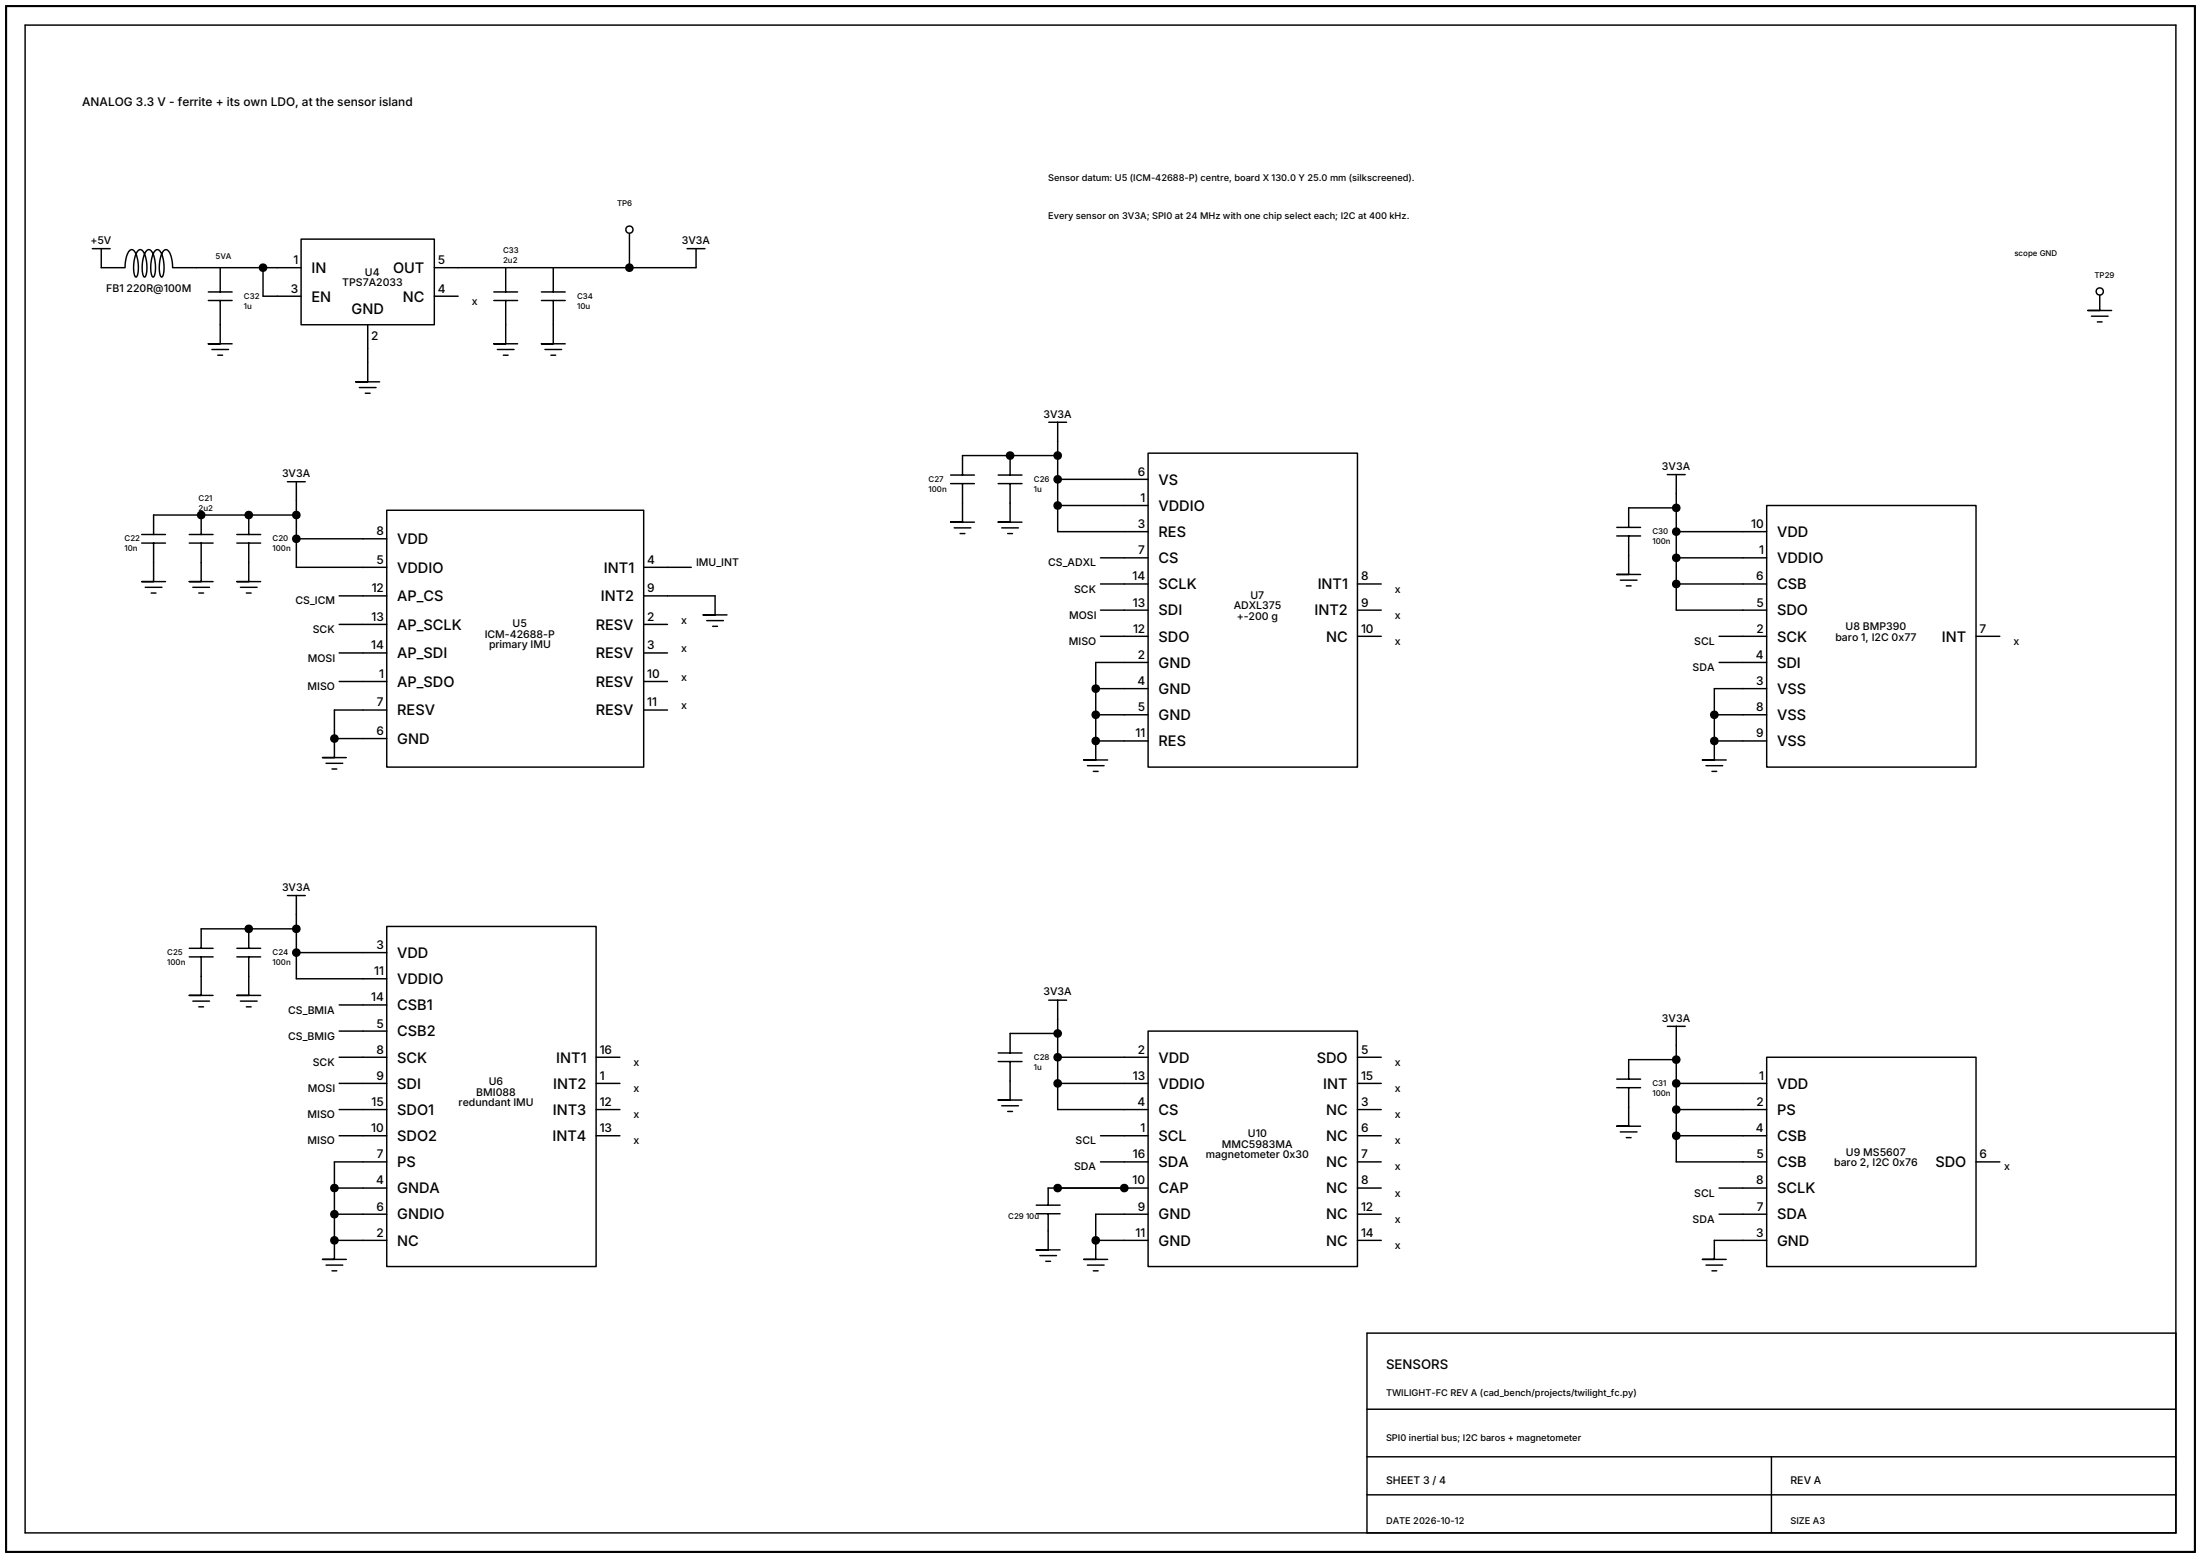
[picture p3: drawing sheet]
<svg xmlns="http://www.w3.org/2000/svg" width="587mm" height="416mm" viewBox="0 0 587 416" stroke-linecap="round" stroke-linejoin="round" font-family="sans-serif">
<path d="M1.6 1.6h584.2v412.8h-584.2z" fill="none" stroke="#000" stroke-width=".56"/>
<g fill="none" stroke="#000" stroke-width=".39">
<path d="M6.7 6.7h574v402.6h-574zM24.6 66.4h4.8M27 66.4v5.1h6.4a5.8 5.8 0 0 1 1.5-4.8 1.66 1.66 0 0 1 1.6 1.7l.4 2.5a3.2 3.2 0 0 1-.6 3.1 7.2 7.2 0 0 1-.1-5.9 1.3 1.3 0 0 1 1.6-1.3 7.8 7.8 0 0 1 1.3 6.3l-.5 .9a5.4 5.4 0 0 1-.5-4.4 3.7 3.7 0 0 1 1.5-2.9 2.02 2.02 0 0 1 1.5 1.9l.4 2.1a4 4 0 0 1-.6 3.3 5 5 0 0 1-.5-4.3 4 4 0 0 1 1.4-3 1.84 1.84 0 0 1 1.6 1.8l.4 2.6a4 4 0 0 1-.6 2.9 3.2 3.2 0 0 1-.7-3.1 5.5 5.5 0 0 1 1.6-4.2 1.68 1.68 0 0 1 1.5 1.7l.5 3.1h34.3M55.6 78h6.3M58.8 71.5v6.5M70.2 71.5v7.6h10.2M80.4 63.9h35.5v22.8h-35.5zM115.9 79.1h6.4M131.8 78h6.3M135 71.5v6.5M144.5 78h6.3M147.7 71.5v6.5"/>
<path d="M168 61.3v10.2M183.4 66.4h4.8M185.8 66.4v5.1h-69.9M560.4 77.8v5.1h-3.2h6.4M55.6 80.2h6.3M56.6 93.3h4.4M58.1 94.8h1.3M58.8 80.2v11.6h-3.2h6.3M98.1 86.7v15.3h-3.1h6.3M131.8 80.2h6.3M132.8 93.3h4.4M134.3 94.8h1.3"/>
<path d="M135 80.2v11.6h-3.2h6.3M144.5 80.2h6.3M145.5 93.3h4.4M147 94.8h1.3M147.7 80.2v11.6h-3.2h6.3M558.2 84.4h4.4M559.8 86h1.3M95.9 103.5h4.5M97.5 105h1.3M279.9 112.7h4.8M282.3 112.7v29.3h24.1M53.7 137.5v5.2"/>
<path d="M66.4 137.5v5.2M76.7 128.6h4.8M79.1 128.6v22.9h24.1M79.1 137.5h-38.1v5.2M103.2 136.2h68.6v68.6h-68.6zM253.7 126.8h6.4M253.7 129.1h6.4M256.9 129.1v10.3h-3.2h6.4M266.4 126.8h6.4M266.4 129.1h6.4M269.6 129.1v10.3h-3.2h6.4M269.6 121.6v5.2"/>
<path d="M282.3 135h24.1M282.3 128h24.1M282.3 121.6h-25.4v5.2M306.4 121h55.9v83.8h-55.9zM445 126.7h4.8M447.4 126.7v36.2h24.1M447.4 135.6h-12.7v5.2M471.5 135h55.9v69.8h-55.9zM37.8 142.7h6.4M37.8 145h6.4M38.8 156.8h4.4M40.4 158.3h1.2"/>
<path d="M41 145v10.3h-3.2h6.4M50.5 142.7h6.4M50.5 145h6.4M51.5 156.8h4.4M53.1 158.3h1.2M53.7 145v10.3h-3.2h6.4M63.2 142.7h6.4M63.2 145h6.4M64.2 156.8h4.4M65.8 158.3h1.2M66.4 145v10.3h-3.2h6.4M79.1 143.9h24.1"/>
<path d="M90.5 159.1h12.7M171.8 159.1h19.1v5.1h-3.2h6.3M171.8 151.5h12.7M254.7 140.9h4.4M256.3 142.5h1.2M267.4 140.9h4.4M269 142.5h1.2M293.7 155.9h12.7M293.7 148.9h12.7M362.3 155.9h6.4M431.5 140.8h6.4M431.5 143.1h6.4"/>
<path d="M432.5 154.9h4.4M434.1 156.4h1.2M434.7 143.1v10.3h-3.2h6.4M447.4 155.9h24.1M447.4 148.9h24.1M447.4 142h24.1M90.5 174.3h12.7M90.5 166.7h12.7M171.8 174.3h6.4M171.8 166.7h6.4M188.6 165.7h4.5M190.2 167.2h1.3"/>
<path d="M293.7 169.9h12.7M293.7 162.9h12.7M306.4 176.9h-13.9v20.9M362.3 169.9h6.4M362.3 162.9h6.4M458.8 176.9h12.7M458.8 169.9h12.7M527.4 169.9h6.4M89.3 197.2v5.1h-3.2h6.3M89.3 197.2h13.9M90.5 182h12.7M103.2 189.6h-13.9v7.6"/>
<path d="M171.8 189.6h6.4M171.8 182h6.4M292.5 197.8v5.1h-3.2h6.3M292.5 197.8h13.9M292.5 190.9h13.9M292.5 183.9h13.9M457.6 197.8v5.1h-3.2h6.3M457.6 197.8h13.9M457.6 190.9h13.9M471.5 183.9h-13.9v13.9M87 203.8h4.5M88.6 205.3h1.3"/>
<path d="M290.2 204.4h4.5M291.8 206h1.3M455.3 204.4h4.5M456.9 206h1.3M76.7 239.1h4.8M79.1 239.1v22.2h24.1M50.5 253.2h6.4M50.5 255.5h6.4M53.7 255.5v10.3h-3.2h6.4M63.2 253.2h6.4M63.2 255.5h6.4M66.4 255.5v10.3h-3.2h6.4"/>
<path d="M66.4 248v5.2M79.1 248h-25.4v5.2M79.1 254.4h24.1M103.2 247.4h55.9v90.8h-55.9zM51.5 267.3h4.4M53.1 268.8h1.2M64.2 267.3h4.4M65.8 268.8h1.2M90.5 275.3h12.7M90.5 268.3h12.7M279.9 267.1h4.8M282.3 267.1v29.2h24.1"/>
<path d="M282.3 275.9h-12.7v5.3M306.4 275.3h55.9v62.9h-55.9zM445 274h4.8M447.4 274v36.2h24.1M90.5 296.3h12.7M90.5 289.3h12.7M90.5 282.3h12.7M159.1 296.3h6.4M159.1 289.3h6.4M159.1 282.3h6.4M266.4 281.2h6.4M266.4 283.4h6.4"/>
<path d="M267.4 295.2h4.4M269 296.8h1.2M269.6 283.4v10.3h-3.2h6.4M282.3 289.3h24.1M282.3 282.3h24.1M362.3 296.3h6.4M362.3 289.3h6.4M362.3 282.3h6.4M431.5 288.1h6.4M431.5 290.4h6.4M434.7 290.4v10.3h-3.2h6.4M447.4 296.3h24.1"/>
<path d="M447.4 289.3h24.1M447.4 282.9h-12.7v5.2M471.5 282.3h55.9v55.9h-55.9zM89.3 317.2h13.9M90.5 303.2h12.7M103.2 310.2h-13.9v21M159.1 303.2h6.4M293.7 310.2h12.7M293.7 303.2h12.7M306.4 317.2h-26.6v4.6M362.3 317.2h6.4M362.3 310.2h6.4"/>
<path d="M362.3 303.2h6.4M432.5 302.2h4.4M434.1 303.8h1.2M447.4 303.2h24.1M458.8 317.2h12.7M527.4 310.2h6.4M87 337.8h4.5M88.6 339.3h1.3M89.3 331.2v5.1h-3.2h6.3M89.3 331.2h13.9M89.3 324.2h13.9M276.6 321.8h6.3"/>
<path d="M276.6 324.1h6.3M277.5 335.3h4.5M279.1 336.8h1.3M279.8 324.1v9.6h-3.2h6.3M290.2 337.8h4.5M291.8 339.3h1.3M292.5 331.2v5.1h-3.2h6.3M292.5 331.2h13.9M306.4 324.2h-13.9v7M362.3 331.2h6.4M362.3 324.2h6.4M455.3 337.8h4.5"/>
<path d="M456.9 339.3h1.3M458.8 324.2h12.7M471.5 331.2h-13.9v5.1h-3.2h6.3M580.7 356h-215.9v53.3M364.8 376.3h215.9M364.8 389h215.9M364.8 399.1h215.9M472.8 389v20.3"/>
</g>
<g fill="#fff" stroke="#000" stroke-width=".39">
<circle cx="168" cy="61.3" r=".96"/>
<circle cx="560.4" cy="77.8" r=".96"/>
</g>
<g fill="#000" stroke="#000" stroke-width=".39">
<circle cx="70.2" cy="71.5" r=".96"/>
<circle cx="168" cy="71.5" r=".96"/>
<circle cx="53.7" cy="137.5" r=".96"/>
<circle cx="66.4" cy="137.5" r=".96"/>
<circle cx="79.1" cy="137.5" r=".96"/>
<circle cx="269.6" cy="121.6" r=".96"/>
<circle cx="282.3" cy="128" r=".96"/>
<circle cx="282.3" cy="135" r=".96"/>
<circle cx="282.3" cy="121.6" r=".96"/>
<circle cx="447.4" cy="135.6" r=".96"/>
<circle cx="79.1" cy="143.9" r=".96"/>
<circle cx="447.4" cy="155.9" r=".96"/>
<circle cx="447.4" cy="148.9" r=".96"/>
<circle cx="447.4" cy="142" r=".96"/>
<circle cx="89.2" cy="197.2" r=".96"/>
<circle cx="292.4" cy="190.8" r=".96"/>
<circle cx="292.4" cy="183.9" r=".96"/>
<circle cx="292.4" cy="197.8" r=".96"/>
<circle cx="457.5" cy="190.8" r=".96"/>
<circle cx="457.5" cy="197.8" r=".96"/>
<circle cx="66.4" cy="248" r=".96"/>
<circle cx="79.1" cy="254.3" r=".96"/>
<circle cx="79.1" cy="248" r=".96"/>
<circle cx="282.3" cy="275.9" r=".96"/>
<circle cx="282.3" cy="289.3" r=".96"/>
<circle cx="282.3" cy="282.3" r=".96"/>
<circle cx="447.4" cy="289.3" r=".96"/>
<circle cx="447.4" cy="282.9" r=".96"/>
<circle cx="447.4" cy="296.3" r=".96"/>
<circle cx="89.2" cy="317.2" r=".96"/>
<circle cx="282.3" cy="317.2" r=".96"/>
<circle cx="300.1" cy="317.2" r=".96"/>
<circle cx="447.4" cy="303.2" r=".96"/>
<circle cx="89.2" cy="324.2" r=".96"/>
<circle cx="89.2" cy="331.2" r=".96"/>
<circle cx="292.4" cy="331.2" r=".96"/>
</g>
<g font-size="3.9">
<text x="83.2" y="72.9">IN</text>
<text x="104.9" y="72.9">OUT</text>
<text x="83.2" y="80.5">EN</text>
<text x="93.8" y="83.9">GND</text>
<text x="107.5" y="80.5">NC</text>
<text x="309.2" y="129.4">VS</text>
<text x="309.2" y="136.4">VDDIO</text>
<text x="309.2" y="143.4">RES</text>
<text x="474.3" y="143.4">VDD</text>
<text x="106" y="145.3">VDD</text>
<text x="106" y="152.9">VDDIO</text>
<text x="161.2" y="152.9">INT1</text>
<text x="309.2" y="150.4">CS</text>
<text x="474.3" y="150.4">VDDIO</text>
<text x="106" y="160.5">AP_CS</text>
<text x="160.3" y="160.5">INT2</text>
<text x="309.2" y="157.3">SCLK</text>
<text x="351.7" y="157.3">INT1</text>
<text x="474.3" y="157.3">CSB</text>
<text x="309.2" y="164.3">SDI</text>
<text x="350.8" y="164.3">INT2</text>
<text x="474.3" y="164.3">SDO</text>
<text x="106" y="168.1">AP_SCLK</text>
<text x="159" y="168.1">RESV</text>
<text x="309.2" y="171.3">SDO</text>
<text x="353.9" y="171.3">NC</text>
<text x="474.3" y="171.3">SCK</text>
<text x="518.3" y="171.3">INT</text>
<text x="106" y="175.8">AP_SDI</text>
<text x="159" y="175.8">RESV</text>
<text x="309.2" y="178.3">GND</text>
<text x="474.3" y="178.3">SDI</text>
<text x="106" y="183.4">AP_SDO</text>
<text x="159" y="183.4">RESV</text>
<text x="309.2" y="185.3">GND</text>
<text x="474.3" y="185.3">VSS</text>
<text x="106" y="191">RESV</text>
<text x="159" y="191">RESV</text>
<text x="309.2" y="192.3">GND</text>
<text x="474.3" y="192.3">VSS</text>
<text x="106" y="198.6">GND</text>
<text x="309.2" y="199.2">RES</text>
<text x="474.3" y="199.2">VSS</text>
<text x="106" y="255.8">VDD</text>
<text x="106" y="262.7">VDDIO</text>
<text x="106" y="269.7">CSB1</text>
<text x="106" y="276.7">CSB2</text>
<text x="106" y="283.7">SCK</text>
<text x="148.5" y="283.7">INT1</text>
<text x="309.2" y="283.7">VDD</text>
<text x="351.4" y="283.7">SDO</text>
<text x="106" y="290.7">SDI</text>
<text x="147.6" y="290.7">INT2</text>
<text x="309.2" y="290.7">VDDIO</text>
<text x="353.2" y="290.7">INT</text>
<text x="474.3" y="290.7">VDD</text>
<text x="106" y="297.7">SDO1</text>
<text x="147.6" y="297.7">INT3</text>
<text x="309.2" y="297.7">CS</text>
<text x="353.9" y="297.7">NC</text>
<text x="474.3" y="297.7">PS</text>
<text x="106" y="304.7">SDO2</text>
<text x="147.4" y="304.7">INT4</text>
<text x="309.2" y="304.7">SCL</text>
<text x="353.9" y="304.7">NC</text>
<text x="474.3" y="304.7">CSB</text>
<text x="106" y="311.6">PS</text>
<text x="309.2" y="311.6">SDA</text>
<text x="353.9" y="311.6">NC</text>
<text x="474.3" y="311.6">CSB</text>
<text x="516.5" y="311.6">SDO</text>
<text x="106" y="318.6">GNDA</text>
<text x="309.2" y="318.6">CAP</text>
<text x="353.9" y="318.6">NC</text>
<text x="474.3" y="318.6">SCLK</text>
<text x="106" y="325.6">GNDIO</text>
<text x="309.2" y="325.6">GND</text>
<text x="353.9" y="325.6">NC</text>
<text x="474.3" y="325.6">SDA</text>
<text x="106" y="332.6">NC</text>
<text x="309.2" y="332.6">GND</text>
<text x="353.9" y="332.6">NC</text>
<text x="474.3" y="332.6">GND</text>
</g>
<text font-size="3.5" x="369.9" y="365.5">SENSORS</text>
<g font-size="3.2">
<text x="21.9" y="28.2">ANALOG 3.3 V - ferrite + its own LDO, at the sensor island</text>
<text x="78.3" y="70.5">1</text>
<text x="116.9" y="70.5">5</text>
<text x="77.6" y="78.1">3</text>
<text x="116.9" y="78.1">4</text>
<text x="99.1" y="90.7">2</text>
<text x="303.6" y="127">6</text>
<text x="304.4" y="134">1</text>
<text x="100.4" y="142.9">8</text>
<text x="303.7" y="141">3</text>
<text x="467.4" y="141">10</text>
<text x="303.8" y="148">7</text>
<text x="469.5" y="148">1</text>
<text x="100.5" y="150.5">5</text>
<text x="172.8" y="150.5">4</text>
<text x="302.2" y="155">14</text>
<text x="363.3" y="155">8</text>
<text x="468.7" y="155">6</text>
<text x="99.2" y="158.2">12</text>
<text x="172.8" y="158.2">9</text>
<text x="302.3" y="162">13</text>
<text x="363.3" y="162">9</text>
<text x="468.8" y="162">5</text>
<text x="99.1" y="165.8">13</text>
<text x="172.8" y="165.8">2</text>
<text x="99" y="173.4">14</text>
<text x="172.8" y="173.4">3</text>
<text x="302.4" y="168.9">12</text>
<text x="363.3" y="168.9">10</text>
<text x="468.8" y="168.9">2</text>
<text x="528.4" y="168.9">7</text>
<text x="303.7" y="175.9">2</text>
<text x="468.7" y="175.9">4</text>
<text x="101.2" y="181">1</text>
<text x="172.8" y="181">10</text>
<text x="303.6" y="182.9">4</text>
<text x="468.8" y="182.9">3</text>
<text x="100.6" y="188.6">7</text>
<text x="172.8" y="188.6">11</text>
<text x="303.7" y="189.9">5</text>
<text x="468.7" y="189.9">8</text>
<text x="100.4" y="196.3">6</text>
<text x="303.1" y="196.9">11</text>
<text x="468.7" y="196.9">9</text>
<text x="100.5" y="253.4">3</text>
<text x="99.9" y="260.4">11</text>
<text x="99" y="267.4">14</text>
<text x="100.5" y="274.4">5</text>
<text x="100.4" y="281.3">8</text>
<text x="160.1" y="281.3">16</text>
<text x="303.7" y="281.3">2</text>
<text x="363.3" y="281.3">5</text>
<text x="100.4" y="288.3">9</text>
<text x="160.1" y="288.3">1</text>
<text x="302.3" y="288.3">13</text>
<text x="363.3" y="288.3">15</text>
<text x="469.5" y="288.3">1</text>
<text x="99.2" y="295.3">15</text>
<text x="160.1" y="295.3">12</text>
<text x="303.6" y="295.3">4</text>
<text x="363.3" y="295.3">3</text>
<text x="468.8" y="295.3">2</text>
<text x="99.1" y="302.3">10</text>
<text x="160.1" y="302.3">13</text>
<text x="304.4" y="302.3">1</text>
<text x="363.3" y="302.3">6</text>
<text x="468.7" y="302.3">4</text>
<text x="100.6" y="309.3">7</text>
<text x="302.3" y="309.3">16</text>
<text x="363.3" y="309.3">7</text>
<text x="468.8" y="309.3">5</text>
<text x="528.4" y="309.3">6</text>
<text x="100.4" y="316.3">4</text>
<text x="302.3" y="316.3">10</text>
<text x="363.3" y="316.3">8</text>
<text x="468.7" y="316.3">8</text>
<text x="100.4" y="323.3">6</text>
<text x="303.6" y="323.3">9</text>
<text x="363.3" y="323.3">12</text>
<text x="468.9" y="323.3">7</text>
<text x="100.5" y="330.2">2</text>
<text x="303.1" y="330.2">11</text>
<text x="363.3" y="330.2">14</text>
<text x="468.8" y="330.2">3</text>
</g>
<g font-size="2.8">
<text x="24.1" y="65.1">+5V</text>
<text x="182" y="65.1">3V3A</text>
<text x="28.4" y="78">FB1 220R@100M</text>
<text x="91.3" y="76.5">TPS7A2033</text>
<text x="97.4" y="73.6">U4</text>
<text x="125.9" y="81.4">x</text>
<text x="278.5" y="111.5">3V3A</text>
<text x="443.6" y="125.4">3V3A</text>
<text x="75.3" y="127.4">3V3A</text>
<text x="185.8" y="151.2">IMU_INT</text>
<text x="279.8" y="151.2">CS_ADXL</text>
<text x="78.9" y="161.4">CS_ICM</text>
<text x="286.7" y="158.2">SCK</text>
<text x="333.7" y="159.8">U7</text>
<text x="372.3" y="158.2">x</text>
<text x="136.8" y="167.5">U5</text>
<text x="181.8" y="166.5">x</text>
<text x="285.3" y="165.2">MOSI</text>
<text x="329.3" y="162.7">ADXL375</text>
<text x="330.1" y="165.5">+-200 g</text>
<text x="372.3" y="165.2">x</text>
<text x="83.5" y="169">SCK</text>
<text x="129.4" y="170.3">ICM-42688-P</text>
<text x="130.5" y="173.1">primary IMU</text>
<text x="285.3" y="172.2">MISO</text>
<text x="372.3" y="172.2">x</text>
<text x="452.2" y="172.2">SCL</text>
<text x="489.9" y="171.1">baro 1, I2C 0x77</text>
<text x="492.6" y="168.2">U8 BMP390</text>
<text x="537.4" y="172.2">x</text>
<text x="82.1" y="176.6">MOSI</text>
<text x="181.8" y="174.1">x</text>
<text x="451.8" y="179.2">SDA</text>
<text x="82.1" y="184.3">MISO</text>
<text x="181.8" y="181.7">x</text>
<text x="181.8" y="189.3">x</text>
<text x="75.3" y="237.8">3V3A</text>
<text x="278.5" y="265.8">3V3A</text>
<text x="76.9" y="270.6">CS_BMIA</text>
<text x="443.6" y="272.8">3V3A</text>
<text x="76.9" y="277.6">CS_BMIG</text>
<text x="83.5" y="284.6">SCK</text>
<text x="169.1" y="284.6">x</text>
<text x="372.3" y="284.6">x</text>
<text x="82.1" y="291.6">MOSI</text>
<text x="127.1" y="292.5">BMI088</text>
<text x="130.5" y="289.7">U6</text>
<text x="169.1" y="291.6">x</text>
<text x="372.3" y="291.6">x</text>
<text x="82.1" y="298.6">MISO</text>
<text x="122.4" y="295.3">redundant IMU</text>
<text x="169.1" y="298.6">x</text>
<text x="372.3" y="298.6">x</text>
<text x="82.1" y="305.5">MISO</text>
<text x="169.1" y="305.5">x</text>
<text x="287.1" y="305.5">SCL</text>
<text x="333.1" y="303.7">U10</text>
<text x="372.3" y="305.5">x</text>
<text x="321.9" y="309.3">magnetometer 0x30</text>
<text x="326.1" y="306.5">MMC5983MA</text>
<text x="489.5" y="311.4">baro 2, I2C 0x76</text>
<text x="492.7" y="308.6">U9 MS5607</text>
<text x="286.7" y="312.5">SDA</text>
<text x="372.3" y="312.5">x</text>
<text x="534.9" y="312.5">x</text>
<text x="372.3" y="319.5">x</text>
<text x="452.2" y="319.5">SCL</text>
<text x="372.3" y="326.5">x</text>
<text x="451.8" y="326.5">SDA</text>
<text x="372.3" y="333.5">x</text>
<text x="369.9" y="396.3">SHEET 3 / 4</text>
<text x="477.9" y="396.3">REV A</text>
</g>
<g font-size="2.5">
<text x="279.8" y="48.2">Sensor datum: U5 (ICM-42688-P) centre, board X 130.0 Y 25.0 mm (silkscreened).</text>
<text x="279.8" y="58.4">Every sensor on 3V3A; SPI0 at 24 MHz with one chip select each; I2C at 400 kHz.</text>
<text x="369.9" y="372.7">TWILIGHT-FC REV A (cad_bench/projects/twilight_fc.py)</text>
<text x="369.9" y="384.8">SPI0 inertial bus; I2C baros + magnetometer</text>
<text x="369.9" y="407">DATE 2026-10-12</text>
<text x="477.9" y="407">SIZE A3</text>
</g>
<g font-size="2.1">
<text x="164.7" y="55.1">TP6</text>
<text x="57.5" y="69.1">5VA</text>
<text x="134.3" y="67.6">C33</text>
<text x="134.3" y="70.3">2u2</text>
<text x="537.6" y="68.4">scope GND</text>
<text x="559" y="74.1">TP29</text>
<text x="65.1" y="79.8">C32</text>
<text x="65.1" y="82.5">1u</text>
<text x="154" y="79.8">C34</text>
<text x="154" y="82.5">10u</text>
<text x="247.8" y="128.7">C27</text>
<text x="247.8" y="131.3">100n</text>
<text x="275.9" y="128.7">C26</text>
<text x="275.9" y="131.3">1u</text>
<text x="53" y="133.7">C21</text>
<text x="53" y="136.3">2u2</text>
<text x="441" y="142.7">C30</text>
<text x="33.2" y="144.6">C22</text>
<text x="33.2" y="147.2">10n</text>
<text x="72.7" y="144.6">C20</text>
<text x="72.7" y="147.2">100n</text>
<text x="441" y="145.3">100n</text>
<text x="44.6" y="255.1">C25</text>
<text x="44.6" y="257.7">100n</text>
<text x="72.7" y="255.1">C24</text>
<text x="72.7" y="257.7">100n</text>
<text x="275.9" y="283">C28</text>
<text x="275.9" y="285.7">1u</text>
<text x="441" y="290">C31</text>
<text x="441" y="292.6">100n</text>
<text x="269.1" y="325.6">C29 10u</text>
</g>
</svg>
